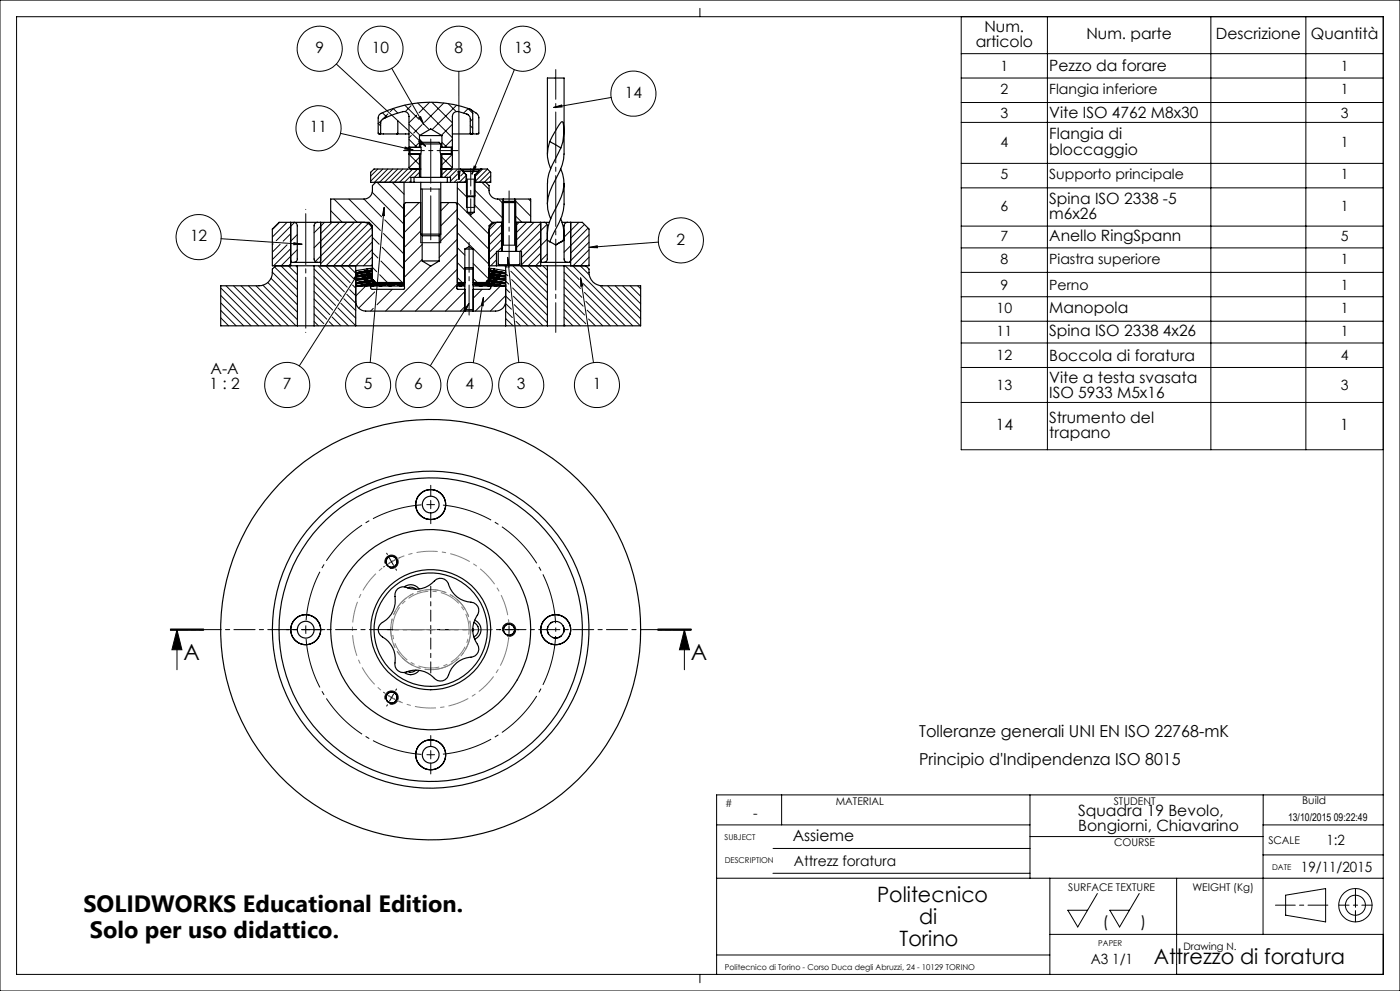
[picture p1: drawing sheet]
<svg xmlns="http://www.w3.org/2000/svg" width="420mm" height="297mm" viewBox="0 0 420 297" stroke-linecap="round" stroke-linejoin="round" font-family="sans-serif">
<g fill="none" stroke="#000" stroke-width=".3">
<path d="M0 0h420v297h-420zM5 5h410v287h-410zM100.9 19.2l26.8 24.6M210 2.5v2.5M288.4 5v129.8h126.6M288.4 16.1h126.6M314.2 5v129.8M363.3 5v129.8M391.8 5v129.8M102.2 40l21.7 4.9M113.5 37l.7 .7M114.5 36l-1 1.1"/>
<path d="M114.7 33.8l1.4 1.3M116.4 34.1l-1.6 1.6M117.5 20.5l9.6 16.8M118 32.5l1.3 1.4M118 32.5l-.9 .9M121.5 31.5l4.2 4.3M122.7 37.2l3.3 3.4M123.3 31.7l-1.7 1.8M125 34.5l-2.3 2.3M125.3 30.9l10.4 10.4M125.6 35.3l.6-.3 .9 2.3zM126.6 37.4l-2.5 2.5"/>
<path d="M127.2 37.2l1.6 1.7M128.9 30.7l-3.2 3.1M129.6 30.7l6.1 6.1M133.1 30.9l-5.7 5.8M134.4 31l2.5 2.5M135.7 37.2l-3.3 3.4M137 31.5l-7.4 7.4M137.7 21.4v32.4M140.4 32.5l1.4 1.4M140.5 32.5l-1.4 1.4M141.1 37.7l.7 .7M141.8 35.6l-.7 .8"/>
<path d="M154.3 20.9l-12.7 31.3M166.1 32.2l2.4-.7 .1 .6zM183.4 29.2l-17.3 3M288.4 23.4h126.6M288.4 30.7h126.6M288.4 36.7h126.6M100.2 59.7l7 6.9M104.7 59.7l9.4 9.4M109.2 59.7l5.3 5.3M111.7 57.6l9.5 9.6M113.1 54.6l8.1 8.1M113.3 50.7l-2.1 2.1"/>
<path d="M114.8 50.7l-3.6 3.6M116.3 50.7l-4 3.9M117.7 54.6l3.5 3.6M117.8 50.7l-4 3.9M119.3 50.7l-4 3.9M120.8 50.7l-4 3.9M121.6 44.1l2.3 .8-2.5-.2zM122.3 50.7l-4 3.9M122.7 41.8l2.4 2.4M122.7 46.2l3.1 3.2M123.3 54.2l-.5 .4M123.4 40.6l-.7 .7"/>
<path d="M123.8 50.7l-4 3.9M125.3 50.7l-4 3.9M125.7 42.8l-1.3 1.4M125.8 47.1l-3 3.1M125.8 51.6l-1.5 1.6M125.8 53.1v.1M126 41.9l1.7 1.9-2.1-1.4zM126.2 56.7h6M126.2 56.7h.1M126.7 56.7v13.9M131.7 56.7v13.9M132.6 47.1l3 3.1"/>
<path d="M132.6 42.6l1.5 1.6M132.8 50.7l-.2 .2M134.3 50.7l-1.7 1.6M135.7 41.8l-2.4 2.4M135.7 46.2l-3.1 3.2M135.8 50.7l-2.5 2.5M137.2 53.7l-.9 .9M137.2 56.3l3 2.9M137.2 52.2l-2.1 2.1M137.2 50.8l-2.4 2.4M137.4 51.4h.6l-.3 2.4zM138.5 51l-.3 .3"/>
<path d="M139.2 51.7l-1 1M139.8 54.1l-.5 .5M139.8 52.6l-2 2M139.9 53.7h.1M139.9 54.6v7.6h2.6v-7.6M140 53.7h2.5M140.2 53.7v5.2M142.2 49.8l.6 .2-1.2 2.2zM142.2 53.7v5.2M142.5 57l8.2 8.3M144.6 54.6l2.1 2.2M144.8 50.7l-2.2 2.1"/>
<path d="M146.2 50.7l-3.6 3.6M147 51.4l-3.2 3.2M147.2 52.7l-1.9 1.9M147.2 54.2l-.4 .4M149.6 59.7l1.1 1.1M150.7 59.7v6.9M154.4 60l4.8 4.8M154.7 59.7v6.9M158.6 59.7l.6 .6M288.4 49h126.6M288.4 56.3h126.6M66.3 71.5l24.3 1.7"/>
<path d="M82 73.1l-.3 .2M83.9 66.6l-2.2 2.2M84 73.2l-2.3 2.4M84.3 79.7l4.9 4.9M86.1 66.6l-4.4 4.4M86.1 73.4l-4.4 4.4M86.5 79.7l2.7 2.6M87.2 74.5l-5.1 5.2M87.2 79l-.6 .7M87.2 70.1l-2.3 2.2M88.2 72.7l2.4 .5-2.5 .1zM88.4 66.7l-5.5 5.4"/>
<path d="M88.8 79.7l.4 .4M89.2 70.3l-2.1 2.2M89.2 74.8l-4.9 4.9M95.5 79.7l7.8 7.8M97.3 66.6l-3.1 3.2M97.8 79.7l6.4 6.4M99.2 63.1l3.5 3.5M99.6 66.6l-3.4 3.4M100 79.7l5.1 5M101.8 66.6l-7.6 7.7M102.2 79.7l3.7 3.7M104.1 66.6l-7.9 7.9"/>
<path d="M104.5 79.7l2.2 2.2M106.3 66.6l-11.7 11.8M108.6 66.6l-12.4 12.4M110.8 66.7l-13 13M111.7 68l-11.7 11.7M111.7 70.2l-9.4 9.5M111.7 72.5l-7.1 7.2M111.7 74.8l-4.9 4.9M111.7 77l-2.7 2.7M111.7 79.2l-.4 .5M111.7 71.2l2 2M111.7 75.7l1.7 1.6"/>
<path d="M114.3 78.2l6.4 6.5M114.7 74.1l6.5 6.6M115 70l6.2 6.2M115.3 62.1l-4.2 46.6M115.3 62.1v2.5h-.6zM115.4 65.9l5.8 5.8M125.7 60.7l-4.5 4.5M126.2 64.7l-5 5M126.2 69.2l-5 5M126.2 60.7v12h6v-12M126.6 77.7l-5.4 5.5M126.6 73.3l-5.4 5.4"/>
<path d="M129.2 79.7l-13.5 13.5M134.7 60.7l-2.5 2.5M137.2 74.2l2.3 2.3M137.2 69.7l9.5 9.5M137.2 60.7l9.5 9.5M137.2 76.2l-17 17M137.2 71.7l-5.4 5.4M137.2 67.2l-5.4 5.4M137.2 62.7l-5 5M137.2 65.2l9.5 9.6M137.2 78.7l2.3 2.3M142 79l4.7 4.7"/>
<path d="M142.3 61.3l5.7 5.7M148.9 77.9l-1.7 1.8M148.9 75.7l-2.2 2.2M149 66.6l-2.3 2.3M150.5 74.2l-1.2 1.1M150.5 71.9l-3.8 3.8M150.5 69.7l-3.8 3.7M150.5 67.4l-3.8 3.8M150.7 73.5h4M151.1 60.4v13.1M151.7 79.7l.4 .4M152.3 77.1l3.3 31.6"/>
<path d="M152.3 77.1l.6 2.5-.6 .1zM153.9 79.7l10.3 10.3M154.4 60.4v13.1M154.7 64.8l1.9 1.8M155.7 66.6l-.7 .8M156.1 79.7l8.1 8M158 66.6l-3 3M158.4 79.7l5.8 5.8M160.2 66.6l-5.2 5.3M160.6 79.7l3.6 3.6M162.2 75.9l-3.8 3.8M162.2 71.4l-5.7 5.7"/>
<path d="M162.2 66.9l-7.2 7.3M162.8 79.7l1.4 1.3M164.1 67.2l-8.1 8.1M164.2 76.1l-3.5 3.6M164.2 71.6l-7.7 7.8M169.6 79.7l4.1 4.1M171.4 66.6l-.2 .3M171.8 79.7l18 17.9M173.7 66.6l-4.5 4.5M174.1 79.7l2.7 2.6M175.3 67.3l-4.1 4.1M176.4 68.4l-7.2 7.2"/>
<path d="M176.7 70.3l-5.5 5.5M176.7 72.6l-6 6M176.7 74.9l-4.8 4.8M176.7 77.1l-2.5 2.6M176.7 79.3l-.3 .4M176.7 74.2l2.5-.5v.6zM197.5 72.6l-20.8 1.6M288.4 67.8h126.6M288.4 74.3h126.6M66.2 97.5l.2 .1M66.2 95.2l2.4 2.4M66.2 93l4.6 4.6"/>
<path d="M66.2 90.8l6.9 6.8M66.2 88.5l9.1 9.1M66.2 86.3l11.4 11.3M67.8 85.7l12 11.9M70.1 85.7l12 11.9M72.3 85.7l12 11.9M74.5 85.7l12 11.9M76.8 85.7l12 11.9M78.9 85.5l10.3 10.3M80.3 84.7l8.9 8.9M81.3 83.4l7.9 7.9M81.7 81.6l7.5 7.5"/>
<path d="M82.4 80l6.8 6.8M94.2 96.3l1.3 1.3M94.2 94.1l3 2.9M94.2 89.6l4.7 4.7M94.2 82.9l7.4 7.3M94.2 85.1l6.5 6.4M94.2 91.8l3.8 3.9M94.2 87.3l5.6 5.6M94.2 80.6l8.2 8.2M98.7 96.4l1.3 1.2M99.6 95l2.7 2.6M100.5 93.7l4 3.9"/>
<path d="M101.4 92.3l5.3 5.3M102.3 90.9l4.4 4.5M103.2 89.5l3.5 3.6M104 88.2l2.7 2.7M104.9 86.8l1.8 1.8M105.8 85.4l.9 1M106.7 84.1h.1M107.7 81.6l-17.9 28.1M107.7 81.6l-1.1 2.3-.5-.4zM109.7 85.7l-3 3M110.4 80.6h-.1M110.9 84.5l-.6 .7"/>
<path d="M111.7 83.7l-.3 .3M111.7 80.1l1.3 1.3M112 92.4l-.8 .8M112.4 87.5l-4.8 4.9M113.9 82.3l2.3 2.4M117.7 86.7l-4.6 4.6M137.2 80.7l-12.6 12.5M137.2 85.2l-8 8M137.2 83.2l1.5 1.5M139.5 91.9l-1.4 1.3M139.5 87.4l-5.9 5.8M140.7 91l-1.1 2.3-.5-.3z"/>
<path d="M140.7 91l-11.6 18.6M142 83.5l1.2 1.2M144.1 91.7l-1.5 1.5M144.6 86.7l-2.6 2.7M145 89.1l-3 19.6M145 89.1v2.5l-.6-.1zM147 84.4l-.3 .2M147.8 83.5l-.5 .5M150.1 85.7l-4.8 4.8M151.7 95.5l2.2 2.1M151.7 86.5l1.2 1.2M151.7 82l.7 .7"/>
<path d="M151.7 88.6l-4.6 4.6M151.7 93.2l2 2M151.7 91l1.7 1.7M151.7 88.7l1.5 1.5M151.7 84.2l.9 1M153.2 81.3l11 10.9M153.5 83.8l10.7 10.7M153.8 86.3l10.4 10.4M154 88.8l8.9 8.8M154.3 91.3l6.4 6.3M154.6 93.8l3.8 3.8M154.8 96.3l1.3 1.3"/>
<path d="M169.2 97.2l.4 .4M169.2 95l2.7 2.6M169.2 92.7l4.9 4.9M169.2 90.5l6.6 6.5M169.2 88.3l6.2 6.1M169.2 83.8l5.4 5.3M169.2 86l5.7 5.8M169.2 81.5l4.9 5M174.2 83.3l.6 2.4-.6 .1zM174.2 83.3l3.8 25.4M174.9 85l12.7 12.6M175.3 87.6l10 10"/>
<path d="M175.8 90.3l7.3 7.3M176.1 93l4.7 4.6M176.6 95.6l2 2M180 85.6l12.1 12M182.3 85.7l9.9 9.8M184.6 85.7l7.6 7.6M186.8 85.7l5.4 5.3M189.1 85.7l3.1 3.1M191.3 85.7l.9 .9M288.4 81.6h126.6M288.4 88.9h126.6M288.4 96.3h126.6"/>
<path d="M288.4 102.8h126.6M288.4 110.1h126.6M288.4 120.6h126.6M128 151.2h2.5M129.2 150v2.5M115.5 168.9a1.99 1.99 0 0 1 1.8-2.5 1.99 1.99 0 0 1 2.1 2.1 1.99 1.99 0 0 1-2.5 1.8M115.9 168.8a1.66 1.66 0 0 1 1.4-2.1 1.66 1.66 0 0 1 1.8 1.8 1.66 1.66 0 0 1-2.1 1.5M116.8 167.3l.7 1.1M117.5 168.4l-1.1 .6M117.5 168.4l.6 1M118.6 167.8l-1.1 .6M51.1 188.9h10z"/>
<path d="M51.1 188.7h10M51.1 188.5h10M53.1 188.7l1.5 6h-3zM53.1 188.7v12M150.8 189.2a2 2 0 0 1 1.7-2.5 2 2 0 0 1 2.2 2.2 2 2 0 0 1-2.5 1.7M151.1 189.2a1.65 1.65 0 0 1 1.4-2.1 1.65 1.65 0 0 1 1.8 1.7 1.65 1.65 0 0 1-2 1.5M197.3 188.7h10M197.3 188.5h10M197.3 188.9h10M205.3 188.7l1.5 6h-3zM205.3 188.7v12M115.5 209.6a2 2 0 0 1 1.8-2.5 2 2 0 0 1 2.2 2.1 2 2 0 0 1-2.6 1.8"/>
<path d="M115.9 209.5a1.67 1.67 0 0 1 1.4-2.1 1.67 1.67 0 0 1 1.8 1.8 1.67 1.67 0 0 1-2.1 1.5M234.5 238.2v9M309 238.2v25M379 238.2v9M415 238.2h-200v53.8M215 247.2h94M231.9 254.3h77.1M309 250.7h69.9M378.9 256.2h36.1M415 247.2h-36.1v32.8M215 263.2h200M231.9 261.7h77.1"/>
<path d="M315 263.2v28.8M329.2 267.8l-5.9 10-2.9-5h5.9M341.8 267.8l-5.9 10-2.9-5h5.8M353 263.2v28.8M385.7 268.3l12-2v10l-12-2zM210 292v2.5M215 286.2h100M315 280h100"/>
<circle cx="95.9" cy="14.6" r="6.8"/>
<circle cx="114.2" cy="14.6" r="6.8"/>
<circle cx="137.7" cy="14.6" r="6.8"/>
<circle cx="156.9" cy="14.6" r="6.8"/>
<circle cx="95.6" cy="38.4" r="6.8"/>
<circle cx="190" cy="28.1" r="6.8"/>
<circle cx="59.6" cy="71.1" r="6.8"/>
<circle cx="204.3" cy="72" r="6.8"/>
<circle cx="86.2" cy="115.4" r="6.8"/>
<circle cx="110.4" cy="115.4" r="6.8"/>
<circle cx="125.5" cy="115.4" r="6.8"/>
<circle cx="140.9" cy="115.4" r="6.8"/>
<circle cx="156.4" cy="115.4" r="6.8"/>
<circle cx="179.1" cy="115.4" r="6.8"/>
<circle cx="406.6" cy="271.3" r="5"/>
<circle cx="406.6" cy="271.3" r="3"/>
</g>
<path d="M401.6 271.3h10M406.6 276.3v-10" fill="none" stroke="#000" stroke-width=".3" stroke-dasharray="6.3 1.3 1.3 1.3" stroke-dashoffset="3.3"/>
<path d="M382.6 271.3h15.7" fill="none" stroke="#000" stroke-width=".3" stroke-dasharray="6.3 1.3 1.3 1.3" stroke-dashoffset=".4"/>
<path d="M406.6 268.3v6" fill="none" stroke="#000" stroke-width=".3" stroke-dasharray="6.3 1.3 1.3 1.3" stroke-dashoffset="3"/>
<g fill="none" stroke="#000" stroke-width=".3" stroke-dasharray="15.2 1.3 1.3 1.3" stroke-linecap="butt">
<path d="M115.4 169.7l-.4 .3M119.7 167.2l.4-.2M91.7 188.7v1.2M91.7 188.7v-1.3M152.6 186.2l-.1-.4M152.6 191.2l-.1 .4M152.7 188.7v-1.3M152.7 188.7v1.2M115.4 207.7l-.4-.3M117.5 209l1.1 .6M117.5 209l-1.1-.6M119.7 210.2l.4 .2"/>
<path d="M129.2 226.2h1.3M129.2 226.2h-1.2"/>
</g>
<path d="M126.7 151.3a37.5 37.5 0 0 0-34.9 34.9M91.8 191.2a37.5 37.5 0 0 0 34.9 34.9" fill="none" stroke="#000" stroke-width=".3" stroke-dasharray="15.2 1.3 1.3 1.3" stroke-dashoffset="-.3" stroke-linecap="butt"/>
<path d="M131.7 226.1a37.5 37.5 0 0 0 35-37.4 37.5 37.5 0 0 0-35-37.4" fill="none" stroke="#000" stroke-width=".3" stroke-dasharray="15.2 1.3 1.3 1.3" stroke-dashoffset="-1.2" stroke-linecap="butt"/>
<path d="M152.1 194a23.5 23.5 0 0 0-29.3-27.9 23.5 23.5 0 0 0-10.3 39.1 23.5 23.5 0 0 0 39.3-9.9l.3-1.3" fill="none" stroke="#808080" stroke-width=".3" stroke-dasharray="6.3 1.3 1.3 1.3" stroke-dashoffset=".5" stroke-linecap="butt"/>
<path d="M140.9 191.4a12 12 0 0 0-14.9-14.3 12 12 0 0 0-5.4 19.9 12 12 0 0 0 20.1-4.7l.2-.9M132.7 200.2a12 12 0 0 0 5-20.1 12 12 0 0 0-20 5.3 12 12 0 0 0 14.1 15l.9-.2" fill="none" stroke="#808080" stroke-width=".3" stroke-dasharray="6.3 1.3 1.3 1.3" stroke-dashoffset="1" stroke-linecap="butt"/>
<path d="M118.2 185.3a11.5 11.5 0 0 1 19.2-4.7 11.5 11.5 0 0 1-5 19.1 11.5 11.5 0 0 1-14.4-13.4l.2-1" fill="none" stroke="#808080" stroke-width=".3" stroke-dasharray="6.3 1.3 1.3 1.3" stroke-dashoffset="2.6" stroke-linecap="butt"/>
<g fill="none" stroke="#000" stroke-width=".3" stroke-dasharray="15.2 1.3 1.3 1.3">
<path d="M129.2 148.7v-3.3M129.2 153.7v3.2M116.2 166.2l-.2-.4M118.7 170.5l.3 .4M89.2 188.7h-3.2M91.7 188.7h-1.2M91.7 188.7h1.3M94.2 188.7h3.3M129.2 188.7v-1.3M129.2 188.7h-1.2M129.2 188.7v1.2M129.2 188.7h1.3"/>
<path d="M150.2 188.7h-.4M152.7 188.7h1.3M152.7 188.7h-1.2M155.2 188.7h.5M116.2 211.2l-.2 .4M117.5 209l-.6 1.1M117.5 209l.6-1M118.7 206.9l.3-.4M129.2 226.2v1.2M129.2 226.2v-1.3M129.2 228.7v3.2M129.2 223.7v-3.3"/>
</g>
<path d="M126.7 188.7h-10.5M129.2 186.2v-10.5M129.2 191.2v10.5M131.7 188.7h10.5" fill="none" stroke="#000" stroke-width=".3" stroke-dasharray="15.2 1.3 1.3 1.3" stroke-dashoffset="11.9"/>
<path d="M129.2 71.9v-30.2" fill="none" stroke="#000" stroke-width=".3" stroke-dasharray="15.2 1.3 1.3 1.3" stroke-dashoffset="2"/>
<path d="M91.7 99.6v-36.9" fill="none" stroke="#000" stroke-width=".3" stroke-dasharray="15.2 1.3 1.3 1.3" stroke-dashoffset="-1.3"/>
<path d="M166.7 99.6v-78.7" fill="none" stroke="#000" stroke-width=".3" stroke-dasharray="15.2 1.3 1.3 1.3" stroke-dashoffset="6.3"/>
<path d="M141.2 64.8v-14.3" fill="none" stroke="#000" stroke-width=".3" stroke-dasharray="15.2 1.3 1.3 1.3" stroke-dashoffset="10"/>
<path d="M152.7 80.2v-23" fill="none" stroke="#000" stroke-width=".3" stroke-dasharray="15.2 1.3 1.3 1.3" stroke-dashoffset="5.7"/>
<path d="M121 45.1h16.4" fill="none" stroke="#000" stroke-width=".3" stroke-dasharray="15.2 1.3 1.3 1.3" stroke-dashoffset="9"/>
<path d="M140.7 94.4v-21.8" fill="none" stroke="#000" stroke-width=".3" stroke-dasharray="15.2 1.3 1.3 1.3" stroke-dashoffset="6.2"/>
<path d="M207.3 188.7h-156.2" fill="none" stroke="#000" stroke-width=".3" stroke-dasharray="6.3 1.3 1.3 1.3" stroke-dashoffset="1.3"/>
<path d="M147.5 188.7h-29.4" fill="none" stroke="#808080" stroke-width=".3" stroke-dasharray="15.2 1.3 1.3 1.3" stroke-dashoffset="2.4"/>
<g fill="#000">
<path d="M126 41.9l1.7 1.9-2.1-1.4zM125.6 35.3l.6-.3 .9 2.3zM137.4 51.4h.6l-.3 2.4zM142.2 49.8l.6 .2-1.2 2.2zM176.7 74.2l2.5-.5v.6zM174.2 83.3l.6 2.4-.6 .1zM152.3 77.1l.6 2.5-.6 .1zM145 89.1v2.5l-.6-.1zM140.7 91l-1.1 2.3-.5-.3zM115.3 62.1v2.5h-.6zM107.7 81.6l-1.1 2.3-.5-.4zM88.2 72.7l2.4 .5-2.5 .1zM121.6 44.1l2.3 .8-2.5-.2zM166.1 32.2l2.4-.7 .1 .6z"/>
<path d="M205.3 188.7l1.5 6h-3zM53.1 188.7l1.5 6h-3z"/>
</g>
<g fill="none" stroke="#000" stroke-width=".35">
<path d="M115.6 35.3l-.4 .2M119.3 36.2v3.7l-.2 .2M140.1 34.2l.3 .2M140.9 32.7l.3 .1a4 4 0 0 1 2.5 2.4l-.1 4.8-2 .1M112.7 54.6l-1 1a3.2 3.2 0 0 1-1.5 3.8l-1 .3h-10v6.9M113.9 40.1l-.4-.2v-4.6a1.57 1.57 0 0 1 .8-1.3 34.6 34.6 0 0 1 26.9-1.2l.6 1v6.2l-.2 .1M113.9 40.1l.3-.1 .1-3.5 .4-.7 2.5-1.2 2.9-.9a1.62 1.62 0 0 1 2.6 1.2v9.3M113.9 40.1h5.2M119.1 40.1h3.6M121.2 54.6l.2 31.9-.2 .2h-9.6l-.4-.3v-.7M122.7 44.2h.3v1.9h-.3M122.7 44.2v1.9"/>
<path d="M122.7 44.2h3.5M122.7 46.1h3.5M122.7 44.2h.1M122.7 46.1v4.1l.5 .5M122.7 46.1h.1M123.3 54.6h.9M124.2 54.6h10M124.2 53.2h10M124.2 53.2v1.4M124.2 53.2h-.9v1.4M125.8 40.6h6.8M125.8 40.6v3.6"/>
<path d="M125.8 46.1v7.1M125.8 40.6l3.4-2 3.4 2M126.2 50.7h-14l-1 .9v3h12.1M126.2 43.1h6M126.2 44.2v1.9M126.2 43.1l.5-.5h5l.5 .5M126.2 43.1v1.1M126.2 46.1v7.1M126.2 54.6v15.6M132.2 50.7h5.9M132.2 44.2l-.2 .8 .2 1.1M132.2 43.1v1.1"/>
<path d="M132.2 46.1v7.1M132.2 54.6v15.6M132.2 44.2h3.5M132.2 46.1h3.5M132.6 40.6v3.6M132.6 46.1v7.1M134.2 54.6h.9M134.2 53.2v1.4M134.2 53.2h.9v1.4M135.7 44.2h.1M135.7 46.1h.1M135.7 40.1h5.9"/>
<path d="M135.7 44.2h-.3v1.9h.3M135.7 44.2v1.9M135.7 46.1v4.1l-.5 .5M137.2 54.6l-.1 31.9 .1 .2h2.3M138.1 50.7l1.7 1.7 .1 2.2h-4.8M138.1 50.7h6.2M138.9 51.4l1 1.1v6.2M138.9 51.4h4.7M138.9 51.4v-.5h4.7v.5M139.9 58.7l.3 .2h2l.3-.2M139.9 58.7h2.6M140.2 58.9v4.7"/>
<path d="M141.3 40.1l-.2-.2v-4.3a2.09 2.09 0 0 0-2.2-1.8 2.58 2.58 0 0 0-2.9 .2l-.3 .9v9.3M142.3 58.9v4.7M142.6 54.6h.1M143.6 51.4l-1.1 1.1v6.2M144.3 50.7h1.9l1 .9v3h-4.6M144.3 50.7l-1.7 1.7v2.2M145.7 54.6l1 1a3.1 3.1 0 0 0 1.5 3.8l2.8 .3M151 59.7h3.4M151 59.7v.7M154.4 59.7h4.8v6.9M154.4 59.7v.7M164.2 46.2v-22.8h5v22.8a22.1 22.1 0 0 1-3.5 9.5 10.7 10.7 0 0 0-.5 9.9"/>
<path d="M164.9 42.4a10.3 10.3 0 0 0 .3 8.2M164.9 42.4l3.3 1.9M164.9 42.4l2.8-4.9 .8-1h.2a12 12 0 0 1-.5 7.8M168.2 50.5a11.3 11.3 0 0 1-1.1 11.3l-.6 1a13.6 13.6 0 0 0-2.2 9.2l.6 .5M168.2 44.3l-1.7 3.5a16.3 16.3 0 0 0-2.2 7.2l-.1 6.2M169.2 55v6.2a23.7 23.7 0 0 1-3.5 9.6l-.8 1.7M82.7 79.7l-1 .9a4.2 4.2 0 0 1-4 5.1h-11.5v11.9h23M87.2 78l.2 .6h.8M87.2 66.6v13.1M88.2 66.6a1.02 1.02 0 0 1 1 1.1v9.9a.96 .96 0 0 1-1 1M88.2 78.6h7M88.2 66.6h7"/>
<path d="M88.2 66.6h-4.5l-2 2v11.1h7.5M89.2 79.7h5M89.2 79.7v17.9M94.2 79.7v17.9M94.2 79.7h17.5M95.2 66.6a1.09 1.09 0 0 0-1 1.1v9.9a1.02 1.02 0 0 0 1 1M95.2 66.6h15.5l1 1.1v16.2M96.2 78l-.2 .6h-.8M96.2 66.6v13.1M106.7 79.7v17.9M109.2 66.6a2.53 2.53 0 0 1 2.5 2.5M126.2 70.2l.5 .5h5l.5-.5"/>
<path d="M126.2 70.2h6M126.2 60.7h-4.5l-.5 .5M126.6 78.2h5.2M126.6 70.6v7.6M126.6 78.2l2.6 1.6 2.6-1.6M131.8 70.6v7.6M132.2 60.7h4.5l.5 .5M139.5 74.6h2.5M139.5 74.6v18.6M139.5 74.6l1.2-.7 1.3 .7M140.2 63.6h2.1M140.2 63.6l1 .7 1.1-.7"/>
<path d="M142 74.6v18.6M146.7 79.7h2.2M148.9 79.7h2.8M149.2 66.6a2.47 2.47 0 0 0-2.5 2.5M149.5 75.3l.1 4h6.3l.1-4M149.5 75.3h6.5M149.5 75.3h-.6v4.4M150.5 66.6v8.7M150.7 60.7v14.5l-.2 .1M150.7 60.7h4M150.7 66.6h-3l-1 1.1v16.2M151.1 60.4h3.3l.3 .3"/>
<path d="M151.1 60.4l-.4 .3M151.7 79.7v17.9M151.7 79.7h12.5M154.7 60.7v14.4l.2 .2M154.7 66.6h8.5M155 66.6v8.7M156 75.3h.5v4.4M162.2 78l.2 .6h.8M162.2 66.6v13.1M163.2 66.6a1.02 1.02 0 0 1 1 1.1v9.9a.96 .96 0 0 1-1 1M163.2 78.6h7.1M163.2 66.6h1.6"/>
<path d="M164.2 79.7h5M164.2 79.7v17.9M164.9 72.5l1.8 .9M166.7 73.4h.1M168.2 65.6a10.6 10.6 0 0 1 .8 6.4M168.6 66.6h1.7M169 72l-2.3 1.4M169 72h.2l-2.4 1.4M169.2 79.7v17.9M170.3 66.6a1.09 1.09 0 0 0-1.1 1.1v9.9a1.02 1.02 0 0 0 1.1 1M170.3 66.6h4.4l2 2v11.1h-7.5M171.2 78l-.2 .6h-.7"/>
<path d="M171.2 66.6v13.1M175.7 79.7l1 .9a4.2 4.2 0 0 0 4 5.1h11.5v11.9h-23M89.2 97.6h5M94.2 97.6h12.5M106.7 83.7l5-.8zM106.7 84.7l5.3-.7zM106.7 90.2a3 3 0 0 0 3 3h29.9M106.7 97.6h45M107.1 82.7h.1M107.1 83.7h.1M107.1 85.7h.1M108 83.7h.1"/>
<path d="M108 85.7l3.3-.5-3.5 .5M108 82.7h.1M108 84.7h.1M108.5 82.4l3.2-.5zM108.7 83.4l-.3 .1 .3-.1M108.7 84.4l-.3 .1 .3-.1M109 81.5l2.7-.5zM109 82.4l2.7-.4zM109 83.5l2.7-.5zM109.5 82.7h.1M109.5 84.7h.1M109.5 85.7l3.1-.5-3.3 .5"/>
<path d="M109.5 81.7h.1M109.5 83.7h.1M110.2 81.2h.4h-.3M110.2 83.2l.4-.1-.3 .1M110.2 84.2h.4h-.3M110.2 85.2h.4l-3.6 .5M110.3 80.6l-3.6 .5M110.3 81.6l-3.6 .6M110.3 82.2l-3.6 .5 3.9-.5h-.4M110.3 82.6l-3.6 .5M110.3 83.6l-3.6 .5M110.3 84.2h-.3"/>
<path d="M110.3 84.6l-3.6 .6M110.3 85.2l-3.6 .5h4.5M110.3 80.6v.6M110.3 81.6v.6M110.3 82.6v.5M110.3 83.6v.6M110.3 84.6v.6M110.9 84.5l1.4-.3-3 .5h-1.3M110.9 81.5l.8-.2-1.4 .3M110.9 82.5l.8-.2-1.4 .3M110.9 83.5l.8-.2-1.4 .3M111 81.2h.3l-4.2 .5"/>
<path d="M111 82.2h.3l-4.2 .5M111 83.2l.3-.1-4.2 .6M111.2 84.2l-4.1 .5M111.2 85.7h10.1M111.6 85.7l2.7-.5-3 .5M111.7 80.9l-5 .8 3.6-.5M111.7 81.3l-2.4 .4h-1.3M111.7 81l-3.3 .5 .3-.1M111.7 81.2l-1.6 .3 .4-.1M111.7 82.3l-3.7 .4M111.7 82.2l-1.6 .2h.4M111.7 83.2l-2.4 .5h-1.3"/>
<path d="M111.7 84.3h.1M111.7 80.4l-1.4 .2M111.7 80.9l-1.4 .3M111.7 84.3v.6M111.7 81.9l-1.4 .3M111.7 83.9l-1.4 .3M111.7 83.9h.1M111.7 84.3l-1.4 .3M111.7 84.9l-1.4 .3M111.7 84.9h.1M111.7 83.6l1 1.1h8.5M111.8 84.3h.1"/>
<path d="M111.8 84.3h.4M111.8 84.9l-3.4 .6 .3-.1M111.8 83.7v.2M111.8 84.3v.6M112 84l-3 .5 .2-.1M112.1 84.1l-4.1 .6M112.2 84.1l-2 .3M112.2 84.3v.6h-.4M112.3 84.3h.1M112.3 84.9l-3.3 .6 .3-.1M112.3 84.9h.8M112.3 84.3l-.1 .1"/>
<path d="M112.3 84.3v.6M112.4 84.3h-.2M113.1 84.9l-3 .5 3.2-.5M113.1 84.7v.2M113.3 84.9h1.1M113.3 84.7v.2M114.2 85.7l2.3-.5-2.7 .5M114.4 84.9l-2.7 .5 3-.5M114.4 84.7v.2M114.7 84.9h1.5M114.7 84.7v.2M116.2 84.9l-2.4 .5 2.7-.5"/>
<path d="M116.2 84.7v.2M116.5 84.9h1.8M116.5 84.7v.2M117.1 85.6l1.9-.4-2.3 .5M118.3 84.9l-2 .5 2.4-.5M118.3 84.7v.2M118.7 84.9h2M118.7 84.7v.2M120.7 84.9l-1.5 .5 1.9-.5M120.7 84.7v.2M121.1 84.9h.1M121.1 84.7v.2"/>
<path d="M121.2 85.4l-.8 .3v-.2M121.2 85.2l-1.3 .5M137.1 85.7h2.4M137.2 85.2l1.3 .5M137.2 85.4l.8 .3v-.2M137.2 84.9h.1M137.2 84.7h2.3M137.3 84.9l1.9 .5-1.4-.5M137.3 84.7v.2M137.8 84.9h1.7M137.8 84.7v.2M139.5 85.2h.1"/>
<path d="M139.6 93.2h2.3M139.6 93.2l-.1-.4h2.5l-.1 .4M139.6 80.2h2.3l.1 .4h-2.5zM141.9 93.2h.1M142 85.4v.1M142 84.9l2.6 .5-2.4-.5M142 85.7h5.2M142.2 84.9h1.5M142.2 84.7v.2M143.7 84.9l3 .5-2.7-.5M143.7 84.7v.2M144 84.9h1.1"/>
<path d="M144 84.7v.2M144.3 85.7l-2.3-.5 2.6 .5M145.1 84.9l3.2 .6-3-.6M145.1 84.7v.2M145.3 84.9h.8M145.3 84.7v.2M146 84.3h.1M146.1 84.3h.1M146.1 84.9l3.3 .6-3.2-.6M146.1 84.2l1.4 .3M146.1 84.3l.1 .1M146.1 84.3v.6"/>
<path d="M146.2 84.2h.1M146.2 84.2l2.9 .5h1.3M146.2 85.2h-.4l3.3 .5M146.2 84.3h.4M146.2 84.9h.4M146.2 84.3v.6M146.3 84.1l2 .4-2.1-.4M146.4 84l3 .5-.2-.1M146.4 83.9h.2M146.6 83.9l3.4 .6-.2-.1M146.6 84.9l3.4 .6-.3-.1M146.6 83.7v.2"/>
<path d="M146.6 84.3v.6M146.6 84.3h.1M146.7 83.9l5 .8-5.3-.7M146.7 83.9h.1M146.7 84.3h.1M146.7 84.9h.1M146.7 84.3v.6M146.7 80.9l5 .8h-.3M146.7 81.3l2.4 .4h1.3M146.7 81.2l1.6 .3-.3-.1M146.7 81l2.7 .5zM146.7 81l3.3 .5-.2-.1"/>
<path d="M146.7 82.3l3.7 .4M146.7 82.2l1.6 .3-.3-.1M146.7 82l2.7 .5zM146.7 82.9l5 .8h-.3M146.7 83.2l2.4 .5h1.3M146.7 83l2.7 .5zM146.7 82.9l3.3 .6-.2-.1M146.7 80.4l1.4 .2M146.7 80.9l1.4 .3M146.7 82.9l1.4 .2M146.7 83.9l1.4 .3M146.7 84.3l1.4 .3"/>
<path d="M146.7 83.6l-1 1.1h-3.7M146.8 85.7l-2.7-.5 3 .5M147.2 85.7v.7l-.4 .3h-4.8M147.4 81.2h-.3l4.3 .5M147.4 82.2h-.3l4.3 .5M147.4 83.2l-.3-.1 4.3 .6M147.5 81.5l-.8-.2 1.4 .3M147.5 82.5l-.8-.2 1.4 .3M147.5 83.5l-.8-.2 1.4 .3M148.1 81.2h-.2h.3M148.1 83.2l-.2-.1 .3 .1M148.1 84.2h-.2h.3"/>
<path d="M148.1 80.6l3.6 .5M148.1 81.2h.3M148.1 81.6l3.6 .6M148.1 82.2l-1.4-.3 3.3 .6-.3-.1M148.1 82.2h.3M148.1 82.6l3.6 .5M148.1 83.1l.3 .1M148.1 83.6l3.6 .5M148.1 84.2h.3M148.1 84.6l3.6 .6M148.1 84.6l.1 .6 3.5 .5h-4.5M148.1 80.6v.6"/>
<path d="M148.1 81.6v.6M148.1 82.6v.5M148.1 83.6v.6M148.2 82.2h-.3l3.8 .5h-.3M148.2 85.2h-.3l3.5 .5M148.9 82.7h.1M148.9 84.7h.1M148.9 81.7h.1M148.9 83.7h.1M148.9 85.7h.1M150.4 83.7h.1M150.4 85.7l-3.3-.5 3.5 .5"/>
<path d="M150.4 82.7h.1M150.4 84.7h.1M151.4 82.7h.1M151.4 83.7h.1M151.4 84.7l-4.3-.5 3.3 .5M151.4 85.7h.1M151.7 90.2a2.95 2.95 0 0 1-3 3h-6.7M151.7 97.6h12.5M164.2 97.6h5M119.3 176.5a2.59 2.59 0 0 1 3-.3 8 8 0 0 0 8.7-2.6 2.57 2.57 0 0 1 3.7 1.9 7.9 7.9 0 0 0 7.4 5.2 2.57 2.57 0 0 1 .8 4.1 7.9 7.9 0 0 0 .6 9 2.56 2.56 0 0 1-2.6 3.2 7.9 7.9 0 0 0-6.7 6.1 2.59 2.59 0 0 1-4.2-.1 8 8 0 0 0-8.9-1.4 2.56 2.56 0 0 1-2.6-3.4 7.5 7.5 0 0 0-3.8-7.3 2.56 2.56 0 0 1-1.2-2.4 2.56 2.56 0 0 1 1.6-2.2 7.9 7.9 0 0 0 3.4-8.4l.3-.8zM121.3 175.9a3.1 3.1 0 0 1 4.4 .6M122.3 176.2a2.22 2.22 0 0 1 2.5 .4"/>
<path d="M141.9 188.3l.2 .5-.2 .3M142.2 186.5a2.38 2.38 0 0 1 1.4 2.2 2.38 2.38 0 0 1-1.4 2.2M142.4 185.9a3.1 3.1 0 0 1 1.9 2.8 3.1 3.1 0 0 1-1.9 2.9M164.3 187.9a2.55 2.55 0 0 0 .3 2.2M165.6 186.4l-.5 .4M168.5 190.5a2.42 2.42 0 0 1-2.8 .5M168.9 187.6a2.25 2.25 0 0 1 .2 1.9M124.8 200.9a2.3 2.3 0 0 1-2.5 .4M125.7 200.9a3.1 3.1 0 0 1-4.4 .6"/>
<circle cx="129.2" cy="151.2" r="2.52"/>
<circle cx="129.2" cy="151.2" r="4.5"/>
<circle cx="117.5" cy="168.4" r="1.66"/>
<circle cx="117.5" cy="168.4" r="1.69"/>
<circle cx="91.7" cy="188.7" r="2.53"/>
<circle cx="91.7" cy="188.7" r="4.5"/>
<circle cx="129.2" cy="188.7" r="63"/>
<circle cx="129.2" cy="188.7" r="30"/>
<circle cx="129.2" cy="188.7" r="47.5"/>
<circle cx="129.2" cy="188.7" r="45.5"/>
<circle cx="129.2" cy="188.7" r="17"/>
<circle cx="129.2" cy="188.7" r="18"/>
<circle cx="152.7" cy="188.7" r="1.65"/>
<circle cx="152.7" cy="188.7" r="1.7"/>
<circle cx="166.7" cy="188.7" r="4.5"/>
<circle cx="166.7" cy="188.7" r="2.49"/>
<circle cx="117.5" cy="209.1" r="1.69"/>
<circle cx="117.5" cy="209.1" r="1.65"/>
<circle cx="129.2" cy="226.2" r="2.53"/>
<circle cx="129.2" cy="226.2" r="4.5"/>
</g>
<g font-size="7.1">
<text x="25" y="273.3">SOLIDWORKS Educational Edition.</text>
<text x="26.9" y="281">Solo per uso didattico.</text>
</g>
<g font-size="6.7">
<text x="55" y="197.7">A</text>
<text x="207.3" y="197.7">A</text>
</g>
<g font-size="6.3">
<text x="263.1" y="270.4">Politecnico</text>
<text x="275.7" y="276.8">di</text>
<text x="269.9" y="283.7">Torino</text>
<text x="346.1" y="289">Attrezzo di foratura</text>
</g>
<g font-size="4.9">
<text x="275.8" y="220.9">Tolleranze generali UNI EN ISO 22768-mK</text>
<text x="275.8" y="229.2">Principio d'Indipendenza ISO 8015</text>
</g>
<g font-size="4.7">
<text x="295.3" y="9.5">Num.</text>
<text x="325.9" y="11.8">Num. parte</text>
<text x="364.7" y="11.8">Descrizione</text>
<text x="393.3" y="11.8">Quantità</text>
<text x="94.6" y="15.9">9</text>
<text x="111.6" y="15.9">10</text>
<text x="136.4" y="15.9">8</text>
<text x="154.3" y="15.9">13</text>
<text x="292.7" y="14">articolo</text>
<text x="314.8" y="21.4">Pezzo da forare</text>
<text x="187.5" y="29.3">14</text>
<text x="314.8" y="35.4">Vite ISO 4762 M8x30</text>
<text x="93" y="39.7">11</text>
<text x="314.8" y="41.8">Flangia di</text>
<text x="314.8" y="46.3">bloccaggio</text>
<text x="314.8" y="61">Spina ISO 2338 -5</text>
<text x="314.8" y="65.5">m6x26</text>
<text x="57" y="72.3">12</text>
<text x="203" y="73.3">2</text>
<text x="314.8" y="72.3">Anello RingSpann</text>
<text x="314.8" y="93.8">Manopola</text>
<text x="314.8" y="100.8">Spina ISO 2338 4x26</text>
<text x="63.2" y="112.1">A-A</text>
<text x="314.8" y="108.1">Boccola di foratura</text>
<text x="62.9" y="116.6">1 : 2</text>
<text x="84.9" y="116.6">7</text>
<text x="109.2" y="116.6">5</text>
<text x="124.2" y="116.6">6</text>
<text x="139.7" y="116.6">4</text>
<text x="155.1" y="116.6">3</text>
<text x="177.8" y="116.6">1</text>
<text x="314.8" y="114.8">Vite a testa svasata</text>
<text x="314.8" y="119.3">ISO 5933 M5x16</text>
<text x="298.7" y="128.9">14</text>
<text x="314.8" y="126.7">Strumento del</text>
<text x="314.8" y="131.2">trapano</text>
<text x="402.1" y="128.9">1</text>
<text x="323.4" y="244.5">Squadra 19 Bevolo,</text>
<text x="323.4" y="249.1">Bongiorni, Chiavarino</text>
<text x="237.8" y="252.1">Assieme</text>
<text x="330.9" y="277.8">(</text>
<text x="342.2" y="277.8">)</text>
</g>
<g font-size="4.2">
<text x="300.1" y="21.2">1</text>
<text x="402.2" y="21.2">1</text>
<text x="300.1" y="28.2">2</text>
<text x="314.8" y="28.2">Flangia inferiore</text>
<text x="402.2" y="28.2">1</text>
<text x="300.1" y="35.2">3</text>
<text x="402.2" y="35.2">3</text>
<text x="300.1" y="43.9">4</text>
<text x="402.2" y="43.9">1</text>
<text x="300.1" y="53.7">5</text>
<text x="314.8" y="53.7">Supporto principale</text>
<text x="402.2" y="53.7">1</text>
<text x="300.1" y="63.1">6</text>
<text x="402.2" y="63.1">1</text>
<text x="300.1" y="72.1">7</text>
<text x="402.2" y="72.1">5</text>
<text x="300.1" y="79.1">8</text>
<text x="314.8" y="79.1">Piastra superiore</text>
<text x="402.2" y="79.1">1</text>
<text x="300.1" y="86.8">9</text>
<text x="314.8" y="86.8">Perno</text>
<text x="402.2" y="86.8">1</text>
<text x="299" y="93.7">10</text>
<text x="402.2" y="93.7">1</text>
<text x="299" y="100.6">11</text>
<text x="402.2" y="100.6">1</text>
<text x="299" y="108">12</text>
<text x="402.2" y="108">4</text>
<text x="299" y="116.9">13</text>
<text x="402.2" y="116.9">3</text>
<text x="225.9" y="245.1">-</text>
<text x="397.9" y="253.2">1:2</text>
<text x="238.2" y="259.5">Attrezz foratura</text>
<text x="390.3" y="261.3">19/11/2015</text>
<text x="327.2" y="289">A3 1/1</text>
</g>
<g font-size="3.2">
<text x="217.5" y="241.9">#</text>
<text x="250.7" y="241.3">MATERIAL</text>
<text x="334.2" y="241.2">STUDENT</text>
<text x="390.6" y="241">Build</text>
<text x="386.4" y="246.1">13/10/2015 09:22:49</text>
<text x="334.2" y="253.6">COURSE</text>
<text x="380.5" y="252.9">SCALE</text>
<text x="320.5" y="267.2">SURFACE TEXTURE</text>
<text x="357.7" y="267.2">WEIGHT (Kg)</text>
</g>
<text font-size="3.1" x="355" y="284.8">Drawing N.</text>
<g font-size="2.4">
<text x="217.4" y="251.7">SUBJECT</text>
<text x="217.4" y="258.7">DESCRIPTION</text>
<text x="381.6" y="260.6">DATE</text>
<text x="329.5" y="283.6">PAPER</text>
<text x="217.4" y="290.7">Politecnico di Torino - Corso Duca degli Abruzzi, 24 - 10129 TORINO</text>
</g>
</svg>
